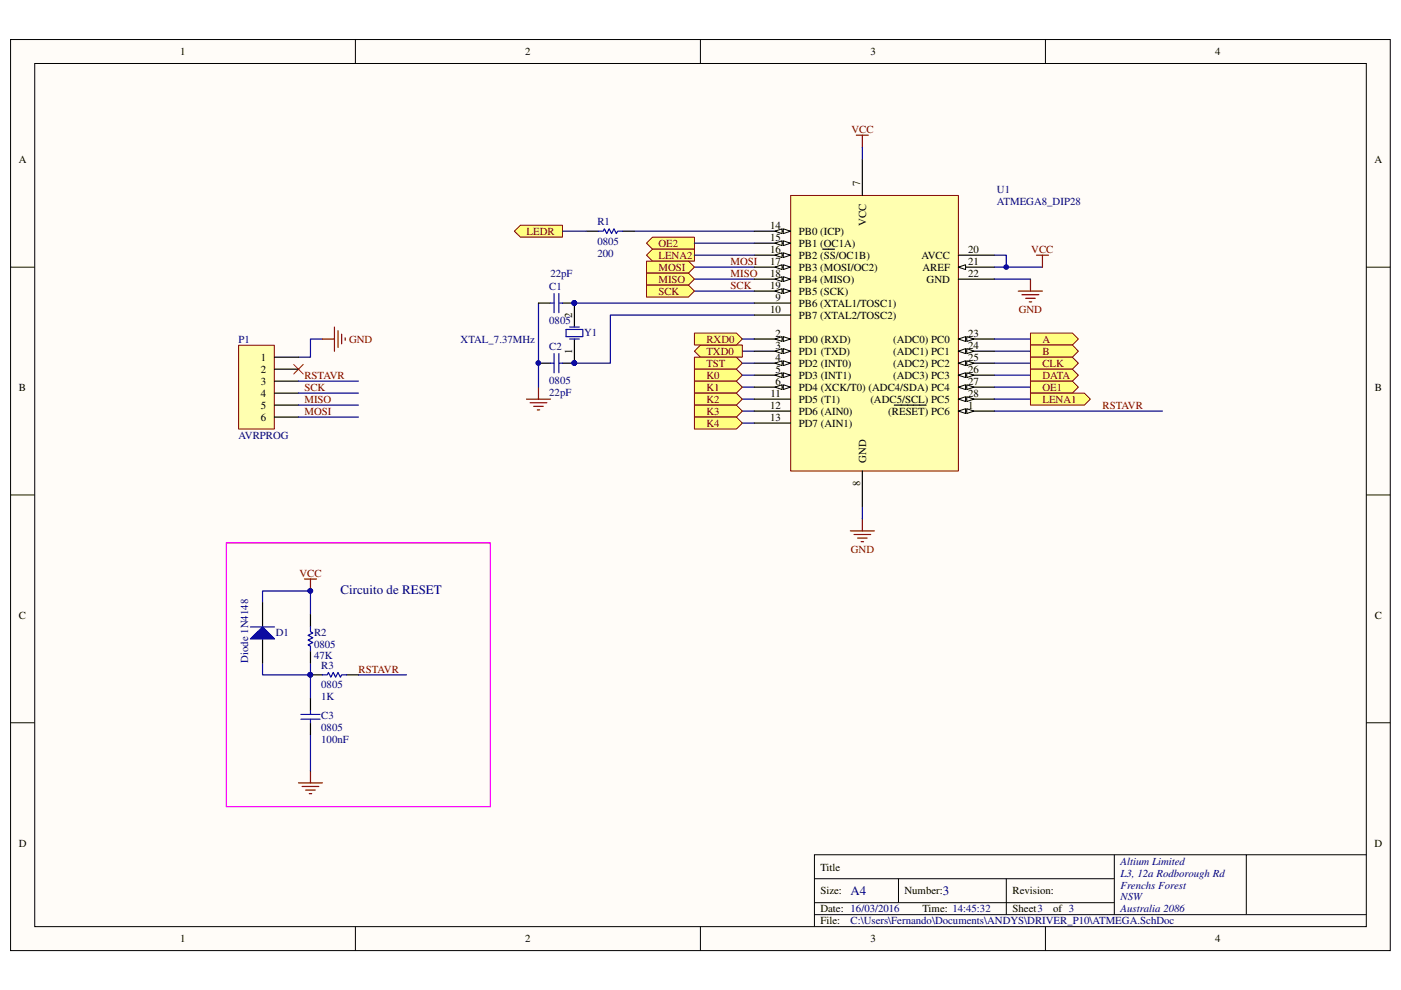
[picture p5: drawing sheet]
<svg xmlns="http://www.w3.org/2000/svg" width="297mm" height="210mm" viewBox="0 0 297 210" stroke-linecap="round" stroke-linejoin="round" font-family="sans-serif">
<path d="M2.3 8.4h292.5v193.1h-292.5z" fill="#fffcf8"/>
<path d="M2.2 8.4h292.6v193.1h-292.6z" fill="none" stroke="#000" stroke-width=".21"/>
<path d="M7.4 13.5h282.3v183h-282.3z" fill="#fffcf8"/>
<g fill="none" stroke="#000" stroke-width=".21">
<path d="M7.4 13.5h282.3v183h-282.3zM75.3 8.3v5.1M148.5 8.3v5.1M221.7 8.3v5.1M2.2 56.6h5.1M289.7 56.6h5.1M2.2 104.9h5.1M289.7 104.9h5.1M2.2 153.2h5.1M289.7 153.2h5.1M75.3 196.5v5.1M148.5 196.5v5.1"/>
<path d="M172.7 186.3h63.6M172.7 193.9h117M172.7 191.4h63.6M190.5 186.3v5.1M213.4 186.3v7.6M221.7 196.5v5.1M236.3 181.2v12.7M264.2 181.2h-91.5v15.3M289.7 181.2h-25.5v12.7"/>
</g>
<path d="M181.6 28.7h2.5M182.8 28.7v2.5M111.6 84.6h5.1M112.4 85.4h3.5M113.2 86.1h2M113.9 86.9h.5M114.2 82.1v2.5M180.3 112.6h5.1M181.1 113.3h3.5M181.8 114.1h2.1M182.6 114.9h.5M182.8 110v2.6" fill="none" stroke="#800000" stroke-width=".25"/>
<path d="M114.2 64.3v17.8M121.8 64.3h38.1M210.8 87.2h35.7" fill="none" stroke="#000080" stroke-width=".25"/>
<circle cx="121.8" cy="64.2" r=".49" fill="#000080"/>
<circle cx="121.8" cy="64.2" r=".49" fill="none" stroke="#000080" stroke-width=".21"/>
<path d="M121.8 71.9v5.1" fill="none" stroke="#000" stroke-width=".25"/>
<circle cx="121.8" cy="77" r=".48" fill="#000080"/>
<circle cx="121.8" cy="77" r=".48" fill="none" stroke="#000080" stroke-width=".21"/>
<path d="M121.8 64.3v5" fill="none" stroke="#000" stroke-width=".25"/>
<circle cx="121.8" cy="64.2" r=".49" fill="#000080"/>
<circle cx="121.8" cy="64.2" r=".49" fill="none" stroke="#000080" stroke-width=".21"/>
<path d="M120 69.8h3.6v1.6h-3.6zM120.8 69.3h2M120.8 71.9h2" fill="none" stroke="#00f" stroke-width=".25"/>
<circle cx="121.8" cy="77" r=".48" fill="#000080"/>
<circle cx="121.8" cy="77" r=".48" fill="none" stroke="#000080" stroke-width=".21"/>
<circle cx="121.8" cy="64.2" r=".49" fill="#000080"/>
<circle cx="121.8" cy="64.2" r=".49" fill="none" stroke="#000080" stroke-width=".21"/>
<path d="M114.2 64.3h2.5M119.2 64.3h2.6" fill="none" stroke="#000" stroke-width=".25"/>
<circle cx="121.8" cy="64.2" r=".49" fill="#000080"/>
<circle cx="121.8" cy="64.2" r=".49" fill="none" stroke="#000080" stroke-width=".21"/>
<path d="M116.7 64.3h.8M117.5 62.2v4.1M118.5 62.2v4.1M118.5 64.3h.7" fill="none" stroke="#00f" stroke-width=".25"/>
<circle cx="121.8" cy="64.2" r=".49" fill="#000080"/>
<circle cx="121.8" cy="64.2" r=".49" fill="none" stroke="#000080" stroke-width=".21"/>
<path d="M114.2 77h2.5" fill="none" stroke="#000" stroke-width=".25"/>
<circle cx="114.1" cy="77" r=".46" fill="#000080"/>
<circle cx="114.1" cy="77" r=".46" fill="none" stroke="#000080" stroke-width=".21"/>
<path d="M119.2 77h2.6" fill="none" stroke="#000" stroke-width=".25"/>
<circle cx="121.8" cy="77" r=".48" fill="#000080"/>
<circle cx="121.8" cy="77" r=".48" fill="none" stroke="#000080" stroke-width=".21"/>
<path d="M116.7 77h.8M117.5 75v4M118.5 75v4M118.5 77h.7" fill="none" stroke="#00f" stroke-width=".25"/>
<circle cx="114.1" cy="77" r=".46" fill="#000080"/>
<circle cx="114.1" cy="77" r=".46" fill="none" stroke="#000080" stroke-width=".21"/>
<circle cx="121.8" cy="77" r=".48" fill="#000080"/>
<circle cx="121.8" cy="77" r=".48" fill="none" stroke="#000080" stroke-width=".21"/>
<path d="M159.9 66.8h-30.5v10.2h-7.6" fill="none" stroke="#000080" stroke-width=".25"/>
<circle cx="121.8" cy="77" r=".48" fill="#000080"/>
<circle cx="121.8" cy="77" r=".48" fill="none" stroke="#000080" stroke-width=".21"/>
<path d="M157.4 71.9h2.5M157.4 74.5h2.5" fill="none" stroke="#000080" stroke-width=".25"/>
<path d="M148.5 73.2h8.9v2.5h-8.9l-1.3-1.2z" fill-rule="evenodd" fill="#ffff80"/>
<path d="M148.5 73.2h8.9v2.5h-8.9l-1.3-1.2z" fill="none" stroke="#800000" stroke-width=".21"/>
<path d="M147.2 70.6h8.9l1.3 1.3-1.3 1.3h-8.9z" fill-rule="evenodd" fill="#ffff80"/>
<path d="M147.2 70.6h8.9l1.3 1.3-1.3 1.3h-8.9z" fill="none" stroke="#800000" stroke-width=".21"/>
<path d="M134.5 49h25.4M68.4 71.9h-2.6v3.8h-2.5" fill="none" stroke="#000080" stroke-width=".25"/>
<path d="M68.4 71.9h2.5M70.9 69.3v5.2M71.7 70.1v3.6M72.4 70.9v2M73.2 71.6v.5" fill="none" stroke="#800000" stroke-width=".25"/>
<path d="M62.3 77.3l2 2M64.3 77.3l-2 2" fill="none" stroke="#f00" stroke-width=".21"/>
<path d="M50.6 73.2h7.6v17.8h-7.6z" fill="#ffffb0"/>
<path d="M50.6 73.2h7.6v17.8h-7.6z" fill="none" stroke="#800000" stroke-width=".21"/>
<path d="M58.2 75.7h5.1M58.2 78.3h5.1M58.2 80.8h5.1M58.2 83.4h5.1M58.2 85.9h5.1M58.2 88.4h5.1" fill="none" stroke="#000" stroke-width=".25"/>
<path d="M147.2 56.6h12.7M147.2 59.2h12.7M147.2 61.7h12.7M63.3 80.8h12.7M63.3 83.4h12.7M63.3 85.9h12.7M63.3 88.4h12.7" fill="none" stroke="#000080" stroke-width=".25"/>
<path d="M64.6 122.8h2.5M65.8 122.8v2.5M63.3 166h5.1M64 166.8h3.6M64.8 167.5h2M65.6 168.3h.5M65.8 163.4v2.6" fill="none" stroke="#800000" stroke-width=".25"/>
<circle cx="65.8" cy="125.3" r=".49" fill="#000080"/>
<circle cx="65.8" cy="125.3" r=".49" fill="none" stroke="#000080" stroke-width=".21"/>
<path d="M55.7 127.8v-2.5h10.1v5.1" fill="none" stroke="#000080" stroke-width=".25"/>
<circle cx="65.8" cy="125.3" r=".49" fill="#000080"/>
<circle cx="65.8" cy="125.3" r=".49" fill="none" stroke="#000080" stroke-width=".21"/>
<path d="M55.7 140.5v2.6h10.1M65.8 140.5v7.7M65.8 155.8v7.6M76 143.1h10.2" fill="none" stroke="#000080" stroke-width=".25"/>
<circle cx="65.8" cy="143.1" r=".49" fill="#000080"/>
<circle cx="65.8" cy="143.1" r=".49" fill="none" stroke="#000080" stroke-width=".21"/>
<path d="M48 115.1h55.9v55.9h-55.9z" fill="none" stroke="#f0f" stroke-width=".25"/>
<path d="M55.7 127.8v5.1M55.7 135.5v5M65.8 148.2v2.5M65.8 153.2v2.6" fill="none" stroke="#000" stroke-width=".25"/>
<path d="M63.8 151.5h4.1M63.8 152.5h4.1M65.8 150.7v.8M65.8 152.5v.7" fill="none" stroke="#00f" stroke-width=".25"/>
<path d="M53.1 135.5l2.6-2.6 2.5 2.6z" fill="#00f"/>
<path d="M53.1 135.5l2.6-2.6 2.5 2.6zM53.1 132.9h5.1" fill="none" stroke="#00f" stroke-width=".25"/>
<path d="M65.8 143.1h2.6M73.4 143.1h2.6" fill="none" stroke="#000" stroke-width=".25"/>
<circle cx="65.8" cy="143.1" r=".49" fill="#000080"/>
<circle cx="65.8" cy="143.1" r=".49" fill="none" stroke="#000080" stroke-width=".21"/>
<path d="M68.4 143.1h1l.2-.5 .5 1 .6-1 .5 1 .5-1 .5 1 .2-.5h1" fill="none" stroke="#00f" stroke-width=".25"/>
<circle cx="65.8" cy="143.1" r=".49" fill="#000080"/>
<circle cx="65.8" cy="143.1" r=".49" fill="none" stroke="#000080" stroke-width=".21"/>
<path d="M65.8 130.4v2.5M65.8 138v2.5" fill="none" stroke="#000" stroke-width=".25"/>
<path d="M65.8 132.9v1l.5 .3-1 .5 1 .5-1 .5 1 .5-1 .5 .5 .3v1" fill="none" stroke="#00f" stroke-width=".25"/>
<path d="M109 49l1.4-1.2h8.8v2.5h-8.8z" fill-rule="evenodd" fill="#ffff80"/>
<path d="M109 49l1.4-1.2h8.8v2.5h-8.8z" fill="none" stroke="#800000" stroke-width=".21"/>
<path d="M137.1 51.6l1.2-1.3h8.9v2.5h-8.9z" fill-rule="evenodd" fill="#ffff80"/>
<path d="M137.1 51.6l1.2-1.3h8.9v2.5h-8.9z" fill="none" stroke="#800000" stroke-width=".21"/>
<path d="M137.1 54.1l1.2-1.3h8.9v2.6h-8.9z" fill-rule="evenodd" fill="#ffff80"/>
<path d="M137.1 54.1l1.2-1.3h8.9v2.6h-8.9z" fill="none" stroke="#800000" stroke-width=".21"/>
<path d="M210.8 54.1h2.6v2.5M210.8 56.6h10.2M210.8 59.2h7.7M210.8 71.9h7.7M210.8 77h7.7M210.8 79.5h7.7" fill="none" stroke="#000080" stroke-width=".25"/>
<path d="M124.3 49h2.6M131.9 49h2.6" fill="none" stroke="#000" stroke-width=".25"/>
<path d="M126.9 49h1l.2-.5 .5 1 .6-1 .5 1 .5-1 .5 1 .2-.5h1" fill="none" stroke="#00f" stroke-width=".25"/>
<path d="M218.5 59.2v2.5M215.9 61.7h5.1M216.7 62.5h3.6M217.5 63.2h2M218.2 64h.5" fill="none" stroke="#800000" stroke-width=".25"/>
<circle cx="213.3" cy="56.6" r=".49" fill="#000080"/>
<circle cx="213.3" cy="56.6" r=".49" fill="none" stroke="#000080" stroke-width=".21"/>
<path d="M210.8 74.5h7.7M157.4 84.6h2.5M157.4 82.1h2.5M157.4 89.7h2.5M157.4 87.2h2.5M210.8 84.6h7.7M210.8 82.1h7.7" fill="none" stroke="#000080" stroke-width=".25"/>
<path d="M219.7 54.1h2.6M221 54.1v2.5" fill="none" stroke="#800000" stroke-width=".25"/>
<path d="M147.2 75.7h8.9l1.3 1.3-1.3 1.3h-8.9z" fill-rule="evenodd" fill="#ffff80"/>
<path d="M147.2 75.7h8.9l1.3 1.3-1.3 1.3h-8.9z" fill="none" stroke="#800000" stroke-width=".21"/>
<path d="M167.7 41.5h35.5v58.4h-35.5z" fill="#ffffb0"/>
<path d="M167.6 41.4h35.6v58.5h-35.6z" fill="none" stroke="#800000" stroke-width=".21"/>
<path d="M203.2 87.2h7.6" fill="none" stroke="#000" stroke-width=".25"/>
<path d="M203.2 87.2l1.5-.5v1z" fill="#fffcf8"/>
<path d="M203.2 87.2l1.5-.5v1z" fill="none" stroke="#000" stroke-width=".21"/>
<path d="M205 86.7l1.5 .5-1.5 .5z" fill="#fffcf8"/>
<path d="M205 86.7l1.5 .5-1.5 .5z" fill="none" stroke="#000" stroke-width=".21"/>
<path d="M159.9 71.9h7.7M189.6 85.9h6.7" fill="none" stroke="#000" stroke-width=".25"/>
<path d="M166.1 71.4l1.5 .5-1.5 .5z" fill="#fffcf8"/>
<path d="M166.1 71.4l1.5 .5-1.5 .5z" fill="none" stroke="#000" stroke-width=".21"/>
<path d="M164.3 71.9l1.5-.5v1z" fill="#fffcf8"/>
<path d="M164.3 71.9l1.5-.5v1z" fill="none" stroke="#000" stroke-width=".21"/>
<path d="M159.9 74.5h7.7" fill="none" stroke="#000" stroke-width=".25"/>
<path d="M166.1 73.9l1.5 .6-1.5 .5z" fill="#fffcf8"/>
<path d="M166.1 73.9l1.5 .6-1.5 .5z" fill="none" stroke="#000" stroke-width=".21"/>
<path d="M164.3 74.5l1.5-.6v1.1z" fill="#fffcf8"/>
<path d="M164.3 74.5l1.5-.6v1.1z" fill="none" stroke="#000" stroke-width=".21"/>
<path d="M159.9 77h7.7" fill="none" stroke="#000" stroke-width=".25"/>
<path d="M166.1 76.5l1.5 .5-1.5 .5z" fill="#fffcf8"/>
<path d="M166.1 76.5l1.5 .5-1.5 .5z" fill="none" stroke="#000" stroke-width=".21"/>
<path d="M164.3 77l1.5-.5v1z" fill="#fffcf8"/>
<path d="M164.3 77l1.5-.5v1z" fill="none" stroke="#000" stroke-width=".21"/>
<path d="M159.9 79.5h7.7" fill="none" stroke="#000" stroke-width=".25"/>
<path d="M166.1 79l1.5 .5-1.5 .6z" fill="#fffcf8"/>
<path d="M166.1 79l1.5 .5-1.5 .6z" fill="none" stroke="#000" stroke-width=".21"/>
<path d="M164.3 79.5l1.5-.5v1.1z" fill="#fffcf8"/>
<path d="M164.3 79.5l1.5-.5v1.1z" fill="none" stroke="#000" stroke-width=".21"/>
<path d="M159.9 82.1h7.7" fill="none" stroke="#000" stroke-width=".25"/>
<path d="M166.1 81.6l1.5 .5-1.5 .5z" fill="#fffcf8"/>
<path d="M166.1 81.6l1.5 .5-1.5 .5z" fill="none" stroke="#000" stroke-width=".21"/>
<path d="M164.3 82.1l1.5-.5v1z" fill="#fffcf8"/>
<path d="M164.3 82.1l1.5-.5v1z" fill="none" stroke="#000" stroke-width=".21"/>
<path d="M182.8 33.8v7.6M159.9 49h7.7M159.9 64.3h7.7M159.9 66.8h7.7M159.9 84.6h7.7M159.9 87.2h7.7M159.9 89.7h7.7M182.8 99.9v7.6" fill="none" stroke="#000" stroke-width=".25"/>
<path d="M166.1 48.5l1.5 .5-1.5 .5z" fill="#fffcf8"/>
<path d="M166.1 48.5l1.5 .5-1.5 .5z" fill="none" stroke="#000" stroke-width=".21"/>
<path d="M164.3 49l1.5-.5v1z" fill="#fffcf8"/>
<path d="M164.3 49l1.5-.5v1z" fill="none" stroke="#000" stroke-width=".21"/>
<path d="M159.9 51.6h7.7" fill="none" stroke="#000" stroke-width=".25"/>
<path d="M166.1 51.1l1.5 .5-1.5 .5z" fill="#fffcf8"/>
<path d="M166.1 51.1l1.5 .5-1.5 .5z" fill="none" stroke="#000" stroke-width=".21"/>
<path d="M164.3 51.6l1.5-.5v1z" fill="#fffcf8"/>
<path d="M164.3 51.6l1.5-.5v1z" fill="none" stroke="#000" stroke-width=".21"/>
<path d="M159.9 54.1h7.7" fill="none" stroke="#000" stroke-width=".25"/>
<path d="M166.1 53.6l1.5 .5-1.5 .5z" fill="#fffcf8"/>
<path d="M166.1 53.6l1.5 .5-1.5 .5z" fill="none" stroke="#000" stroke-width=".21"/>
<path d="M164.3 54.1l1.5-.5v1z" fill="#fffcf8"/>
<path d="M164.3 54.1l1.5-.5v1z" fill="none" stroke="#000" stroke-width=".21"/>
<path d="M159.9 56.6h7.7M174.5 52.8h2.4" fill="none" stroke="#000" stroke-width=".25"/>
<path d="M166.1 56.1l1.5 .5-1.5 .5z" fill="#fffcf8"/>
<path d="M166.1 56.1l1.5 .5-1.5 .5z" fill="none" stroke="#000" stroke-width=".21"/>
<path d="M164.3 56.6l1.5-.5v1z" fill="#fffcf8"/>
<path d="M164.3 56.6l1.5-.5v1z" fill="none" stroke="#000" stroke-width=".21"/>
<path d="M159.9 59.2h7.7" fill="none" stroke="#000" stroke-width=".25"/>
<path d="M166.1 58.7l1.5 .5-1.5 .5z" fill="#fffcf8"/>
<path d="M166.1 58.7l1.5 .5-1.5 .5z" fill="none" stroke="#000" stroke-width=".21"/>
<path d="M164.3 59.2l1.5-.5v1z" fill="#fffcf8"/>
<path d="M164.3 59.2l1.5-.5v1z" fill="none" stroke="#000" stroke-width=".21"/>
<path d="M159.9 61.7h7.7" fill="none" stroke="#000" stroke-width=".25"/>
<path d="M166.1 61.2l1.5 .5-1.5 .5z" fill="#fffcf8"/>
<path d="M166.1 61.2l1.5 .5-1.5 .5z" fill="none" stroke="#000" stroke-width=".21"/>
<path d="M164.3 61.7l1.5-.5v1z" fill="#fffcf8"/>
<path d="M164.3 61.7l1.5-.5v1z" fill="none" stroke="#000" stroke-width=".21"/>
<path d="M203.2 54.1h7.6M203.2 56.6h7.6" fill="none" stroke="#000" stroke-width=".25"/>
<path d="M203.2 56.6l1.5-.5v1z" fill="#fffcf8"/>
<path d="M203.2 56.6l1.5-.5v1z" fill="none" stroke="#000" stroke-width=".21"/>
<path d="M203.2 59.2h7.6M203.2 71.9h7.6" fill="none" stroke="#000" stroke-width=".25"/>
<path d="M203.2 71.9l1.5-.5v1z" fill="#fffcf8"/>
<path d="M203.2 71.9l1.5-.5v1z" fill="none" stroke="#000" stroke-width=".21"/>
<path d="M205 71.4l1.5 .5-1.5 .5z" fill="#fffcf8"/>
<path d="M205 71.4l1.5 .5-1.5 .5z" fill="none" stroke="#000" stroke-width=".21"/>
<path d="M203.2 74.5h7.6" fill="none" stroke="#000" stroke-width=".25"/>
<path d="M203.2 74.5l1.5-.6v1.1z" fill="#fffcf8"/>
<path d="M203.2 74.5l1.5-.6v1.1z" fill="none" stroke="#000" stroke-width=".21"/>
<path d="M205 73.9l1.5 .6-1.5 .5z" fill="#fffcf8"/>
<path d="M205 73.9l1.5 .6-1.5 .5z" fill="none" stroke="#000" stroke-width=".21"/>
<path d="M203.2 77h7.6" fill="none" stroke="#000" stroke-width=".25"/>
<path d="M203.2 77l1.5-.5v1z" fill="#fffcf8"/>
<path d="M203.2 77l1.5-.5v1z" fill="none" stroke="#000" stroke-width=".21"/>
<path d="M205 76.5l1.5 .5-1.5 .5z" fill="#fffcf8"/>
<path d="M205 76.5l1.5 .5-1.5 .5z" fill="none" stroke="#000" stroke-width=".21"/>
<path d="M203.2 79.5h7.6" fill="none" stroke="#000" stroke-width=".25"/>
<path d="M203.2 79.5l1.5-.5v1.1z" fill="#fffcf8"/>
<path d="M203.2 79.5l1.5-.5v1.1z" fill="none" stroke="#000" stroke-width=".21"/>
<path d="M205 79l1.5 .5-1.5 .6z" fill="#fffcf8"/>
<path d="M205 79l1.5 .5-1.5 .6z" fill="none" stroke="#000" stroke-width=".21"/>
<path d="M203.2 82.1h7.6" fill="none" stroke="#000" stroke-width=".25"/>
<path d="M203.2 82.1l1.5-.5v1z" fill="#fffcf8"/>
<path d="M203.2 82.1l1.5-.5v1z" fill="none" stroke="#000" stroke-width=".21"/>
<path d="M205 81.6l1.5 .5-1.5 .5z" fill="#fffcf8"/>
<path d="M205 81.6l1.5 .5-1.5 .5z" fill="none" stroke="#000" stroke-width=".21"/>
<path d="M203.2 84.6h7.6" fill="none" stroke="#000" stroke-width=".25"/>
<path d="M203.2 84.6l1.5-.5v1z" fill="#fffcf8"/>
<path d="M203.2 84.6l1.5-.5v1z" fill="none" stroke="#000" stroke-width=".21"/>
<path d="M205 84.1l1.5 .5-1.5 .5z" fill="#fffcf8"/>
<path d="M205 84.1l1.5 .5-1.5 .5z" fill="none" stroke="#000" stroke-width=".21"/>
<path d="M182.8 31.2v2.6M147.2 51.6h12.7M147.2 54.1h12.7M182.8 107.5v2.5" fill="none" stroke="#000080" stroke-width=".25"/>
<path d="M147.2 78.3h8.9l1.3 1.2-1.3 1.3h-8.9z" fill-rule="evenodd" fill="#ffff80"/>
<path d="M147.2 78.3h8.9l1.3 1.2-1.3 1.3h-8.9z" fill="none" stroke="#800000" stroke-width=".21"/>
<path d="M147.2 80.8h8.9l1.3 1.3-1.3 1.3h-8.9z" fill-rule="evenodd" fill="#ffff80"/>
<path d="M147.2 80.8h8.9l1.3 1.3-1.3 1.3h-8.9z" fill="none" stroke="#800000" stroke-width=".21"/>
<path d="M137.1 55.4h8.9l1.2 1.2-1.2 1.3h-8.9z" fill-rule="evenodd" fill="#ffff80"/>
<path d="M137.1 55.4h8.9l1.2 1.2-1.2 1.3h-8.9z" fill="none" stroke="#800000" stroke-width=".21"/>
<path d="M137.1 57.9h8.9l1.2 1.3-1.2 1.3h-8.9z" fill-rule="evenodd" fill="#ffff80"/>
<path d="M137.1 57.9h8.9l1.2 1.3-1.2 1.3h-8.9z" fill="none" stroke="#800000" stroke-width=".21"/>
<path d="M218.5 70.6h8.9l1.2 1.3-1.2 1.3h-8.9z" fill-rule="evenodd" fill="#ffff80"/>
<path d="M218.5 70.6h8.9l1.2 1.3-1.2 1.3h-8.9z" fill="none" stroke="#800000" stroke-width=".21"/>
<path d="M218.5 73.2h8.9l1.2 1.3-1.2 1.2h-8.9z" fill-rule="evenodd" fill="#ffff80"/>
<path d="M218.5 73.2h8.9l1.2 1.3-1.2 1.2h-8.9z" fill="none" stroke="#800000" stroke-width=".21"/>
<path d="M218.5 75.7h8.9l1.2 1.3-1.2 1.3h-8.9z" fill-rule="evenodd" fill="#ffff80"/>
<path d="M218.5 75.7h8.9l1.2 1.3-1.2 1.3h-8.9z" fill="none" stroke="#800000" stroke-width=".21"/>
<path d="M218.5 78.3h8.9l1.2 1.2-1.2 1.3h-8.9z" fill-rule="evenodd" fill="#ffff80"/>
<path d="M218.5 78.3h8.9l1.2 1.2-1.2 1.3h-8.9z" fill="none" stroke="#800000" stroke-width=".21"/>
<path d="M218.5 80.8h8.9l1.2 1.3-1.2 1.3h-8.9z" fill-rule="evenodd" fill="#ffff80"/>
<path d="M218.5 80.8h8.9l1.2 1.3-1.2 1.3h-8.9z" fill="none" stroke="#800000" stroke-width=".21"/>
<path d="M218.5 83.4h11.4l1.3 1.2-1.3 1.3h-11.4z" fill-rule="evenodd" fill="#ffff80"/>
<path d="M218.5 83.4h11.4l1.3 1.2-1.3 1.3h-11.4z" fill="none" stroke="#800000" stroke-width=".21"/>
<path d="M119.2 49h5.1M157.4 77h2.5" fill="none" stroke="#000080" stroke-width=".25"/>
<path d="M147.2 83.4h8.9l1.3 1.2-1.3 1.3h-8.9z" fill-rule="evenodd" fill="#ffff80"/>
<path d="M147.2 83.4h8.9l1.3 1.2-1.3 1.3h-8.9z" fill="none" stroke="#800000" stroke-width=".21"/>
<path d="M147.2 85.9h8.9l1.3 1.3-1.3 1.2h-8.9z" fill-rule="evenodd" fill="#ffff80"/>
<path d="M147.2 85.9h8.9l1.3 1.3-1.3 1.2h-8.9z" fill="none" stroke="#800000" stroke-width=".21"/>
<path d="M157.4 79.5h2.5" fill="none" stroke="#000080" stroke-width=".25"/>
<path d="M137.1 60.5h8.9l1.2 1.2-1.2 1.3h-8.9z" fill-rule="evenodd" fill="#ffff80"/>
<path d="M137.1 60.5h8.9l1.2 1.2-1.2 1.3h-8.9z" fill="none" stroke="#800000" stroke-width=".21"/>
<path d="M147.2 88.4h8.9l1.3 1.3-1.3 1.3h-8.9z" fill-rule="evenodd" fill="#ffff80"/>
<path d="M147.2 88.4h8.9l1.3 1.3-1.3 1.3h-8.9z" fill="none" stroke="#800000" stroke-width=".21"/>
<g font-size="2.8" fill="#000080">
<text x="72.2" y="126">Circuito de RESET</text>
<text x="180.3" y="189.8">A4</text>
<text x="199.9" y="189.8">3</text>
</g>
<g font-size="2.3">
<text x="38.2" y="11.7">1</text>
<text x="111.4" y="11.7">2</text>
<text x="184.5" y="11.7">3</text>
<text x="257.6" y="11.7">4</text>
<text x="4" y="34.5">A</text>
<text x="291.4" y="34.5">A</text>
<text x="182.4" y="39.4" transform="rotate(-90 182.4 39.4)">7</text>
<text x="183.6" y="47.9" transform="rotate(-90 183.6 47.9)">VCC</text>
<text x="163.3" y="48.6">14</text>
<text x="163.3" y="51.1">15</text>
<text x="163.3" y="53.6">16</text>
<text x="169.4" y="49.8">PB0 (ICP)</text>
<text x="169.4" y="52.4">PB1 (OC1A)</text>
<text x="205.3" y="53.6">20</text>
<text x="163.3" y="56.2">17</text>
<text x="163.3" y="58.7">18</text>
<text x="169.4" y="54.9">PB2 (SS/OC1B)</text>
<text x="169.4" y="57.4">PB3 (MOSI/OC2)</text>
<text x="169.4" y="60">PB4 (MISO)</text>
<text x="195.4" y="54.9">AVCC</text>
<text x="195.6" y="57.4">AREF</text>
<text x="196.5" y="60">GND</text>
<text x="205.3" y="58.7">22</text>
<text x="205.3" y="56.2">21</text>
<text x="163.3" y="61.3">19</text>
<text x="164.4" y="63.8">9</text>
<text x="169.4" y="65.1">PB6 (XTAL1/TOSC1)</text>
<text x="169.4" y="62.5">PB5 (SCK)</text>
<text x="121.3" y="67.4" transform="rotate(-90 121.3 67.4)">2</text>
<text x="163.3" y="66.3">10</text>
<text x="164.4" y="71.4">2</text>
<text x="169.4" y="67.6">PB7 (XTAL2/TOSC2)</text>
<text x="205.3" y="71.4">23</text>
<text x="55.3" y="76.5">1</text>
<text x="121.3" y="75.1" transform="rotate(-90 121.3 75.1)">1</text>
<text x="164.4" y="74">3</text>
<text x="164.4" y="76.5">4</text>
<text x="169.4" y="72.7">PD0 (RXD)</text>
<text x="169.4" y="75.2">PD1 (TXD)</text>
<text x="169.4" y="77.8">PD2 (INT0)</text>
<text x="189.4" y="72.7">(ADC0) PC0</text>
<text x="189.4" y="75.2">(ADC1) PC1</text>
<text x="189.4" y="77.8">(ADC2) PC2</text>
<text x="205.3" y="74">24</text>
<text x="205.3" y="76.5">25</text>
<text x="4" y="82.8">B</text>
<text x="55.3" y="79">2</text>
<text x="55.3" y="81.6">3</text>
<text x="164.4" y="79">5</text>
<text x="164.4" y="81.6">6</text>
<text x="169.4" y="80.3">PD3 (INT1)</text>
<text x="169.4" y="82.8">PD4 (XCK/T0) (ADC4/SDA) PC4</text>
<text x="189.4" y="80.3">(ADC3) PC3</text>
<text x="205.3" y="79">26</text>
<text x="205.3" y="81.6">27</text>
<text x="291.5" y="82.8">B</text>
<text x="55.3" y="84.1">4</text>
<text x="55.3" y="86.7">5</text>
<text x="55.3" y="89.2">6</text>
<text x="163.3" y="86.7">12</text>
<text x="163.3" y="89.2">13</text>
<text x="163.4" y="84.1">11</text>
<text x="169.4" y="85.4">PD5 (T1)</text>
<text x="169.4" y="88">PD6 (AIN0)</text>
<text x="184.5" y="85.4">(ADC5/SCL) PC5</text>
<text x="188.3" y="88">(RESET) PC6</text>
<text x="205.3" y="86.7">1</text>
<text x="205.3" y="84.1">28</text>
<text x="169.4" y="90.5">PD7 (AIN1)</text>
<text x="183.6" y="98.1" transform="rotate(-90 183.6 98.1)">GND</text>
<text x="182.4" y="103.1" transform="rotate(-90 182.4 103.1)">8</text>
<text x="4" y="131.2">C</text>
<text x="291.5" y="131.2">C</text>
<text x="4" y="179.5">D</text>
<text x="291.4" y="179.5">D</text>
<text x="173.9" y="184.6">Title</text>
<text x="173.9" y="189.7">Size:</text>
<text x="191.8" y="189.7">Number:</text>
<text x="214.7" y="189.7">Revision:</text>
<text x="173.9" y="193.5">Date: 16/03/2016</text>
<text x="173.9" y="196">File:</text>
<text x="195.6" y="193.5">Time: 14:45:32</text>
<text x="214.7" y="193.5">Sheet3</text>
<text x="223.3" y="193.5">of 3</text>
<text x="38.2" y="199.8">1</text>
<text x="111.4" y="199.8">2</text>
<text x="184.5" y="199.8">3</text>
<text x="257.6" y="199.8">4</text>
</g>
<g font-size="2.3" fill="#800000">
<text x="180.5" y="28.2">VCC</text>
<text x="111.6" y="49.8">LEDR</text>
<text x="139.6" y="52.4">OE2</text>
<text x="218.6" y="53.6">VCC</text>
<text x="139.6" y="54.9">LENA2</text>
<text x="139.6" y="57.4">MOSI</text>
<text x="139.6" y="60">MISO</text>
<text x="154.9" y="58.7">MISO</text>
<text x="154.9" y="56.2">MOSI</text>
<text x="139.6" y="62.5">SCK</text>
<text x="154.9" y="61.3">SCK</text>
<text x="216" y="66.3">GND</text>
<text x="74" y="72.7">GND</text>
<text x="149.8" y="75.2">TXD0</text>
<text x="149.8" y="72.7">RXD0</text>
<text x="149.8" y="77.8">TST</text>
<text x="221" y="72.7">A</text>
<text x="221" y="75.2">B</text>
<text x="221" y="77.8">CLK</text>
<text x="64.6" y="80.3">RSTAVR</text>
<text x="64.6" y="82.8">SCK</text>
<text x="149.8" y="80.3">K0</text>
<text x="149.8" y="82.8">K1</text>
<text x="221" y="80.3">DATA</text>
<text x="221" y="82.8">OE1</text>
<text x="64.6" y="88">MOSI</text>
<text x="64.6" y="85.4">MISO</text>
<text x="149.8" y="85.4">K2</text>
<text x="149.8" y="88">K3</text>
<text x="221" y="85.4">LENA1</text>
<text x="233.8" y="86.7">RSTAVR</text>
<text x="149.8" y="90.5">K4</text>
<text x="180.4" y="117.2">GND</text>
<text x="63.5" y="122.3">VCC</text>
<text x="76" y="142.6">RSTAVR</text>
</g>
<g font-size="2.3" fill="#000080">
<text x="211.4" y="40.9">U1</text>
<text x="126.7" y="47.8">R1</text>
<text x="211.4" y="43.5">ATMEGA8_DIP28</text>
<text x="126.7" y="51.9">0805</text>
<text x="116.7" y="58.7">22pF</text>
<text x="126.7" y="54.4">200</text>
<text x="116.5" y="61.5">C1</text>
<text x="116.5" y="68.6">0805</text>
<text x="123.9" y="71.2">Y1</text>
<text x="50.6" y="72.7">P1</text>
<text x="97.7" y="72.7">XTAL_7.37MHz</text>
<text x="116.5" y="74.2">C2</text>
<text x="116.5" y="83.9">22pF</text>
<text x="116.5" y="81.3">0805</text>
<text x="50.6" y="93">AVRPROG</text>
<text x="58.5" y="134.7">D1</text>
<text x="66.6" y="134.7">R2</text>
<text x="66.6" y="137.3">0805</text>
<text x="52.6" y="140.6" transform="rotate(-90 52.6 140.6)">Diode 1N4148</text>
<text x="66.6" y="139.8">47K</text>
<text x="68.1" y="141.9">R3</text>
<text x="68.1" y="148.5">1K</text>
<text x="68.1" y="145.9">0805</text>
<text x="68.1" y="152.5">C3</text>
<text x="68.1" y="155.1">0805</text>
<text x="68.1" y="157.6">100nF</text>
<text x="237.6" y="183.3">Altium Limited</text>
<text x="237.6" y="185.8">L3, 12a Rodborough Rd</text>
<text x="237.6" y="188.4">Frenchs Forest</text>
<text x="237.6" y="190.9">NSW</text>
<text x="180.3" y="196">C:\Users\Fernando\Documents\ANDYS\DRIVER_P10\ATMEGA.SchDoc</text>
<text x="237.6" y="193.5">Australia 2086</text>
</g>
</svg>
